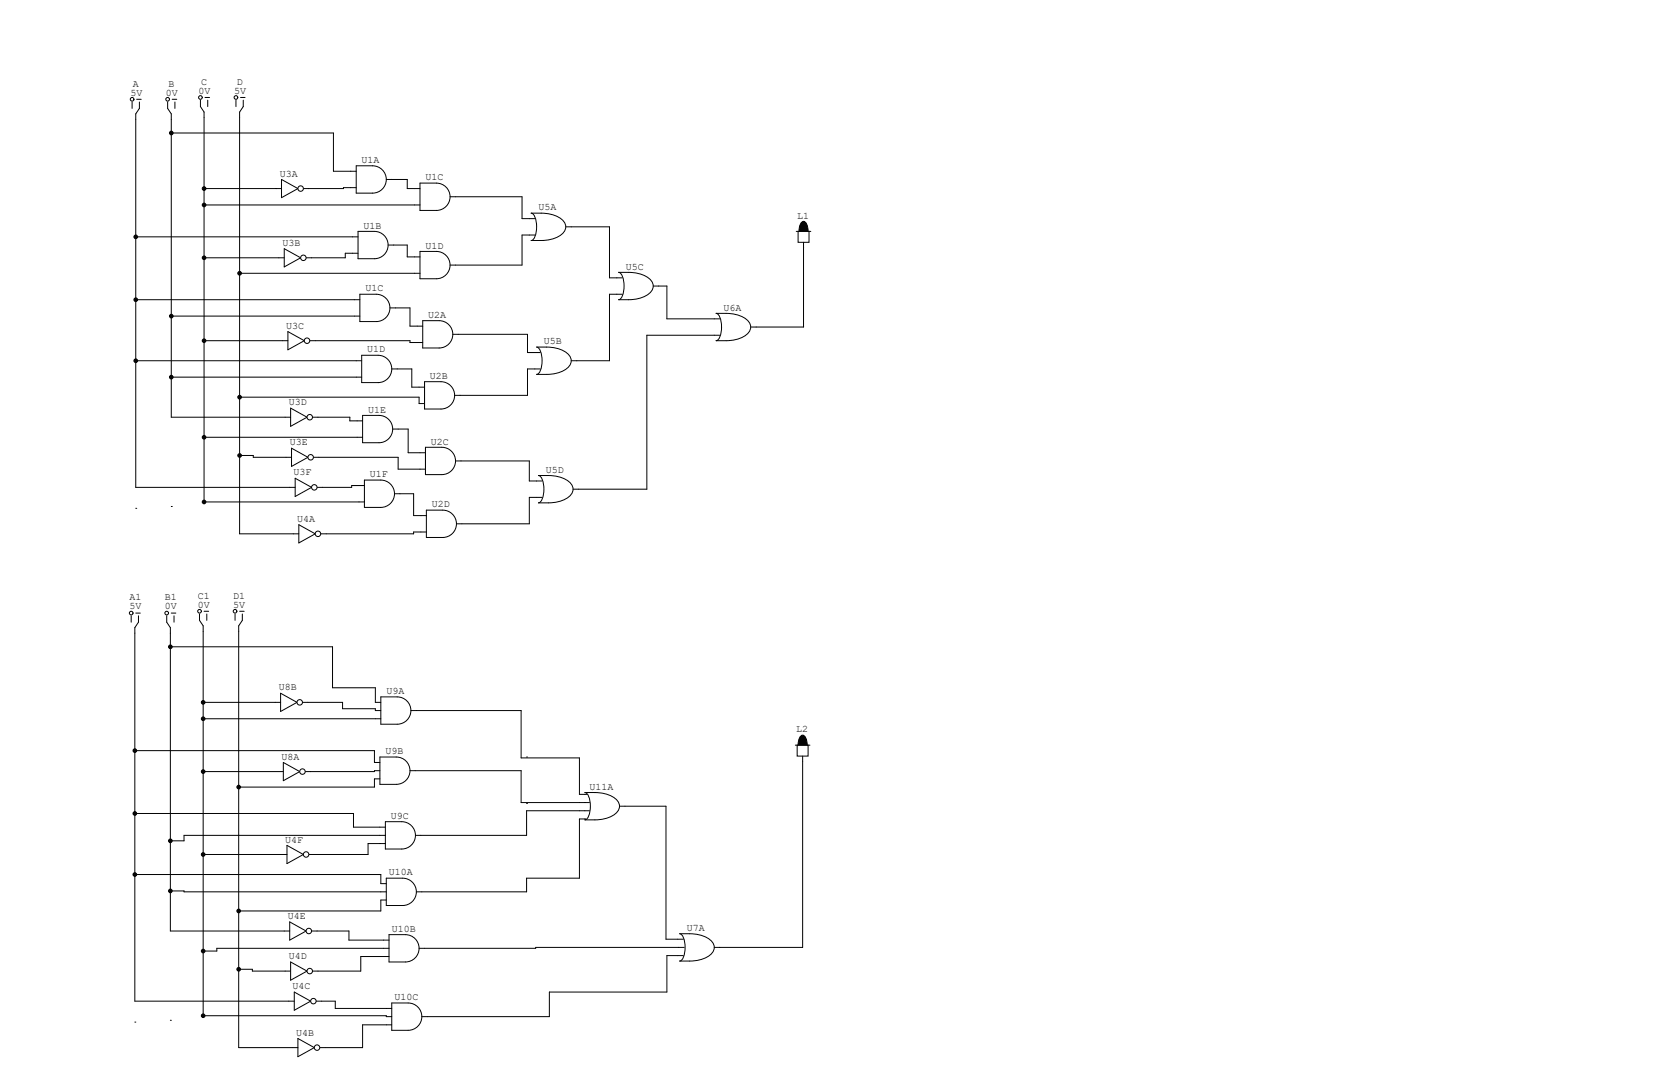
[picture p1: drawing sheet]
<svg xmlns="http://www.w3.org/2000/svg" width="432mm" height="279mm" viewBox="0 0 432 279" stroke-linecap="round" stroke-linejoin="round" font-family="sans-serif">
<g fill="none" stroke="#000" stroke-width=".26">
<path d="M34.4 26.5v1.7M35.5 25.8h1.2M36.3 26.5v1.7l-1 1.4v1.4M43.6 26.5v1.7l1 1.4v1.4M44.8 25.8h1.2M45.5 26.5v1.7M52.1 26.1v1.6l1 1.4v1.5M53.3 25.4h1.2M54 26.1v1.6M61.4 26.1v1.6M62.6 25.4h1.1M63.3 26.1v1.6l-1 1.4v1.5"/>
<path d="M35.3 159.5h1.2M44.6 159.5h1.1M51.9 159.7v1.7l.9 1.4v1.4M53.1 159h1.2M53.8 159.7v1.7M61.1 159.7v1.7M62.3 159h1.2M63 159.7v1.7l-.9 1.4v1.4M34.1 160.2v1.7M36 160.2v1.7l-.9 1.4v1.4M43.4 160.2v1.7l.9 1.4v1.4M45.3 160.2v1.7"/>
<path d="M71.6 182.7h1.4M73 180.3l4.3 2.4-4.3 2.4zM78.7 182.7h1.4M97.4 198.4h1.4M97.6 182.7h1.5M97.6 184.9h1.5M97.6 187h1.5M98.8 196.9h4.3a3.6 3.6 0 0 1 3.5 3.6 3.6 3.6 0 0 1-3.5 3.5h-4.3zM99.1 181.3h4.2a3.6 3.6 0 0 1 3.6 3.6 3.6 3.6 0 0 1-3.6 3.5h-4.2zM106.9 184.9h1.4M97.4 200.5h1.4M97.4 202.6h1.4"/>
<path d="M98.8 215.2h1.4M98.8 217.3h1.4M98.8 219.5h1.4M100.2 213.8h4.3a3.6 3.6 0 0 1 3.6 3.5 3.6 3.6 0 0 1-3.6 3.6h-4.3zM106.6 200.5h1.5M108.1 217.3h1.4M150.7 206.7h1.9M150.7 208.8h2.6M150.7 210.9h2.6M150.7 213.1h1.7M152.1 206.2a14.2 14.2 0 0 1 6.8 .8 2.79 2.79 0 0 1 1.8 4 7.1 7.1 0 0 1-6 2.3h-2.6a2.71 2.71 0 0 0 1.4-2.7l-.1-2.4a2.31 2.31 0 0 0-1.3-2zM161.1 209.7h1.5"/>
<path d="M99.1 229.9h1.4M99.1 232h1.4M99.1 234.1h1.4M100.5 228.5h4.2a3.6 3.6 0 0 1 3.6 3.5 3.6 3.6 0 0 1-3.6 3.6h-4.2zM108.3 232h1.4M99.8 244.6h1.4M99.8 246.7h1.4M99.8 248.8h1.4M101.2 243.1l4.3 .1a3.6 3.6 0 0 1 3.5 3.5 3.6 3.6 0 0 1-3.5 3.6h-4.3zM109 246.7h1.4M176.3 244.3h1.4M176.3 248.6h1.4"/>
<path d="M176.6 246.5h1.4M176.8 242.9a14.3 14.3 0 0 1 6.7 .8 2.79 2.79 0 0 1 1.9 4 7.1 7.1 0 0 1-6 2.3h-2.6a2.7 2.7 0 0 0 1.4-2.7l-.1-2.4a2.31 2.31 0 0 0-1.3-2zM185.8 246.5h1.4M100.5 262.3h1.4M100.5 264.5h1.4M100.5 266.6h1.4M101.9 260.9h4.3a3.6 3.6 0 0 1 3.5 3.6 3.6 3.6 0 0 1-3.5 3.5h-4.3zM109.7 264.5h1.4"/>
<circle cx="34.4" cy="25.8" r=".48"/>
<circle cx="43.6" cy="25.8" r=".48"/>
<circle cx="52.1" cy="25.4" r=".48"/>
<circle cx="61.4" cy="25.4" r=".48"/>
<circle cx="34.1" cy="159.5" r=".48"/>
<circle cx="43.4" cy="159.5" r=".48"/>
<circle cx="51.9" cy="159" r=".48"/>
<circle cx="61.1" cy="159" r=".48"/>
</g>
<circle cx="78" cy="182.7" r=".71" fill="#fff" stroke="#000" stroke-width=".26"/>
<path d="M73.7 198.4l4.3 2.3-4.3 2.4zM72.3 200.7h1.4M79.4 200.7h1.4" fill="none" stroke="#000" stroke-width=".26"/>
<circle cx="78.7" cy="200.7" r=".71" fill="#fff" stroke="#000" stroke-width=".26"/>
<path d="M74.6 219.9l4.3 2.4-4.3 2.4zM73.2 222.3h1.4M80.3 222.3h1.5" fill="none" stroke="#000" stroke-width=".26"/>
<circle cx="79.6" cy="222.3" r=".71" fill="#fff" stroke="#000" stroke-width=".26"/>
<path d="M75.4 239.8l4.2 2.4-4.2 2.4zM73.9 242.2h1.5M81 242.2h1.5" fill="none" stroke="#000" stroke-width=".26"/>
<circle cx="80.3" cy="242.2" r=".71" fill="#fff" stroke="#000" stroke-width=".26"/>
<path d="M74.2 252.6h1.4M75.6 250.3l4.3 2.3-4.3 2.4zM81.3 252.6h1.4" fill="none" stroke="#000" stroke-width=".26"/>
<circle cx="80.6" cy="252.6" r=".71" fill="#fff" stroke="#000" stroke-width=".26"/>
<path d="M76.5 258.1l4.3 2.4-4.3 2.3zM75.1 260.5h1.4M82.2 260.5h1.5" fill="none" stroke="#000" stroke-width=".26"/>
<circle cx="81.5" cy="260.4" r=".71" fill="#fff" stroke="#000" stroke-width=".26"/>
<path d="M76.1 272.5h1.4M77.5 270.2l4.3 2.3-4.3 2.4zM83.2 272.5h1.4" fill="none" stroke="#000" stroke-width=".26"/>
<circle cx="82.5" cy="272.5" r=".71" fill="#fff" stroke="#000" stroke-width=".26"/>
<path d="M208.2 191.6a.68 .68 0 0 1 1.2 0 4.3 4.3 0 0 1-.3 4.8 .85 .85 0 0 1-1.2-.7l-.3-1.8 .2-1.4z" fill-rule="evenodd" fill="#000" stroke="#000" stroke-width=".26"/>
<path d="M207.4 193.9h2.8v2.8h-2.8z" fill-rule="evenodd" fill="#fff" stroke="#000" stroke-width=".26"/>
<path d="M206.9 193.9h3.8M208.8 196.7v1.4" fill="none" stroke="#000" stroke-width=".26"/>
<path d="M208.4 57.9a.68 .68 0 0 1 1.2 0 4.3 4.3 0 0 1-.3 4.8 .85 .85 0 0 1-1.1-.7l-.4-1.8 .2-1.3z" fill-rule="evenodd" fill="#000" stroke="#000" stroke-width=".26"/>
<path d="M207.6 60.2h2.8v2.8h-2.8z" fill-rule="evenodd" fill="#fff" stroke="#000" stroke-width=".26"/>
<g fill="none" stroke="#000" stroke-width=".26">
<path d="M137.7 56.9h1.4M138.2 55.5a11.8 11.8 0 0 1 7.5 1.2 2.5 2.5 0 0 1 1.5 2.3 2.5 2.5 0 0 1-1.5 2.3 11.8 11.8 0 0 1-7.5 1.3 2.71 2.71 0 0 0 1.3-2.8l-.1-2.4a2.3 2.3 0 0 0-1.2-1.9zM147.2 59h1.4M137.7 61.1h1.4M160.4 72.3h1.5M160.4 76.5h1.5M163.5 70.9h-2.6a2.71 2.71 0 0 1 1.4 2.7l-.1 2.4a2.3 2.3 0 0 1-1.3 2h2.6M163.5 70.9a6.5 6.5 0 0 1 6.3 2.9 2.95 2.95 0 0 1-2.2 3.3 9.9 9.9 0 0 1-4.1 .9M169.9 74.4h1.4M207.1 60.2h3.8M209 63v1.5M139.1 91.7h1.4"/>
<path d="M139.1 96h1.4M139.6 90.3a2.71 2.71 0 0 1 1.4 2.7l-.1 2.4a2.3 2.3 0 0 1-1.3 2 11.8 11.8 0 0 0 7.5-1.3 2.49 2.49 0 0 0 1.5-2.3 2.49 2.49 0 0 0-1.5-2.2 8.9 8.9 0 0 0-4.9-1.3M139.6 90.3h2.6M148.6 93.8h1.4M185.8 82.9h1.4M185.8 87.2h1.4M186.3 81.5a14.2 14.2 0 0 1 6.7 .9 2.79 2.79 0 0 1 1.9 3.9 7.1 7.1 0 0 1-6 2.3h-2.6a2.71 2.71 0 0 0 1.4-2.7l-.2-2.4a2.31 2.31 0 0 0-1.2-2zM195.3 85.1h1.4M76.3 138.9h1.4M77.7 136.5l4.3 2.4-4.3 2.3zM83.4 138.9h1.4M139.6 125.1h1.4"/>
<path d="M139.6 129.4h1.4M140.1 123.7a14.3 14.3 0 0 1 6.7 .8 2.79 2.79 0 0 1 1.9 4 7.1 7.1 0 0 1-6 2.3h-2.6a2.71 2.71 0 0 0 1.3-2.7l-.1-2.4a2.31 2.31 0 0 0-1.2-2zM149.1 127.3h1.4"/>
</g>
<circle cx="82.7" cy="138.9" r=".71" fill="#fff" stroke="#000" stroke-width=".26"/>
<path d="M75.4 126.8h1.4M76.8 124.4l4.2 2.4-4.2 2.4zM82.5 126.8h1.4" fill="none" stroke="#000" stroke-width=".26"/>
<circle cx="81.8" cy="126.8" r=".71" fill="#fff" stroke="#000" stroke-width=".26"/>
<path d="M74.4 119h1.4M75.8 116.6l4.3 2.4-4.3 2.3zM81.5 119h1.4" fill="none" stroke="#000" stroke-width=".26"/>
<circle cx="80.8" cy="119" r=".71" fill="#fff" stroke="#000" stroke-width=".26"/>
<path d="M74.2 108.5h1.4M75.6 106.2l4.3 2.3-4.3 2.4zM81.3 108.5h1.4" fill="none" stroke="#000" stroke-width=".26"/>
<circle cx="80.6" cy="108.5" r=".71" fill="#fff" stroke="#000" stroke-width=".26"/>
<path d="M73.5 88.6h1.4M74.9 86.3l4.3 2.3-4.3 2.4zM80.6 88.6h1.4" fill="none" stroke="#000" stroke-width=".26"/>
<circle cx="79.9" cy="88.6" r=".71" fill="#fff" stroke="#000" stroke-width=".26"/>
<path d="M72.5 67.1h1.4M73.9 64.7l4.3 2.4-4.3 2.3zM79.6 67.1h1.4" fill="none" stroke="#000" stroke-width=".26"/>
<circle cx="78.9" cy="67.1" r=".71" fill="#fff" stroke="#000" stroke-width=".26"/>
<path d="M71.8 49.1h1.4M73.2 46.7l4.3 2.4-4.3 2.3zM78.9 49.1h1.4" fill="none" stroke="#000" stroke-width=".26"/>
<circle cx="78.2" cy="49.1" r=".71" fill="#fff" stroke="#000" stroke-width=".26"/>
<g fill="none" stroke="#000" stroke-width=".26">
<path d="M35.3 31v95.8h40.1M44.6 34.6h42.1v10h6M44.6 31v77.5h29.6M53.1 30.6v100.5M62.3 30.6v108.3h14M53.1 49.1h18.7M53.1 53.3h56.1M92.7 48.8h-3.4v.3h-9M96.9 43.1h-4.2v7.1h4.2M96.9 43.1a3.6 3.6 0 0 1 3.6 3.6 3.6 3.6 0 0 1-3.6 3.5M100.5 46.7h5.4v2.4h3.3M109.2 47.6h4.3a3.6 3.6 0 0 1 3.6 3.6 3.6 3.6 0 0 1-3.6 3.5h-4.3z"/>
<path d="M117.1 51.2h18.7v5.7h1.9M148.6 59h9.9v13.3h1.9M35.3 61.6h57.8M35.3 78h58.3M53.1 67.1h19.4M62.3 71.1h46.9M93.1 60.2h4.3a3.6 3.6 0 0 1 3.6 3.6 3.6 3.6 0 0 1-3.6 3.5h-4.3zM93.1 65.9h-3.3v1.2h-8.8M93.6 76.5h4.3a3.6 3.6 0 0 1 3.5 3.6 3.6 3.6 0 0 1-3.5 3.6h-4.3zM101 63.7h4.9v3.1h3.3M109.2 65.4h4.3a3.6 3.6 0 0 1 3.6 3.6 3.6 3.6 0 0 1-3.6 3.5h-4.3zM137.7 61.1h-1.9v7.9h-18.7"/>
<path d="M160.4 76.5h-1.9v17.3h-8.5M171.3 74.4h2.2v8.5h12.3M209 64.5v20.6h-12.3M35.3 93.8h58.8M44.6 82.2h49M44.6 98.1h49.5M53.1 88.6h20.4M82 88.6h24.6v.5h3.4M94.1 92.4h4.2a3.6 3.6 0 0 1 3.6 3.6 3.6 3.6 0 0 1-3.6 3.5h-4.2zM101.4 80.1h5.2v4.7h3.4M101.9 96h5.2v4.7h3.3M110 83.4h4.2a3.6 3.6 0 0 1 3.6 3.6 3.6 3.6 0 0 1-3.6 3.5h-4.2z"/>
<path d="M110.4 99.3h4.3a3.6 3.6 0 0 1 3.6 3.6 3.6 3.6 0 0 1-3.6 3.5h-4.3zM117.8 87h19.4v4.7h1.9M139.1 96h-1.9v6.9h-18.9M185.8 87.2h-17.5v40.1h-17.8M53.1 113.8h41.2M62.3 103.3h46.7v1.7h1.4M62.3 118.5h3.6v.5h8.5M82.7 108.5h8.3v1h3.3M82.9 119h20.7v3h7.1M94.3 108.1h4.3a3.6 3.6 0 0 1 3.5 3.5 3.6 3.6 0 0 1-3.5 3.6h-4.3zM102.1 111.6h4.1v6.2h4.5M110.7 116.4h4.2a3.6 3.6 0 0 1 3.6 3.5 3.6 3.6 0 0 1-3.6 3.6h-4.2z"/>
<path d="M118.5 119.9h19.2v5.2h1.9M35.3 132.2h.1M44.6 131.8h.1M53.1 130.6h41.7M94.8 124.9h4.3a3.6 3.6 0 0 1 3.5 3.5 3.6 3.6 0 0 1-3.5 3.6h-4.3zM94.8 126.3h-3.3v.5h-7.6M102.6 128.4h5v5.7h3.3M110.9 132.7h4.3a3.6 3.6 0 0 1 3.5 3.6 3.6 3.6 0 0 1-3.5 3.5h-4.3zM110.9 138.4h-3.3v.5h-22.8M139.6 129.4h-1.9v6.9h-19M35.1 164.7v95.8h40M44.3 168.3h42.2v10.6h11.1v3.8"/>
<path d="M44.3 164.7v77.5h29.6M52.8 164.2v100.5M62.1 164.2v108.3h14M35.1 195.3h62.3v3.1M52.8 187h44.8M52.8 182.7h18.8M80.1 182.7h9v1.7h8.5v.5M108.3 184.9h27.3v12.3h15.1v9.5M137 196.9h.2M208.8 198.1v48.4h-21.6M35.1 211.6h56.9v3.6h6.8M52.8 200.7h19.5"/>
<path d="M97.4 202.6v2.2h-35.3M97.4 200.5v.2h-16.6M98.8 217.3h-50.9v1.4h-3.6M98.8 219.5h-3.1v2.8h-13.9M108.1 200.5h27.5v8.3h15.1M137 209h.2M150.7 210.9h-13.7v6.4h-27.5M150.7 213.1v15.4h-13.7v3.5h-27.3M162.6 209.7h10.6v34.6h3.1M35.1 227.5h64v2.4M44.3 231.8h3.6v.2h51.2M52.8 222.3h20.4"/>
<path d="M99.1 234.1v2.9h-37M62.1 252.2h3.5v.4h8.6M82.5 242.2h8.3v2.4h9M99.8 248.8h-6v3.8h-11.1M99.8 246.7h-43.4v.7h-3.6M176.3 248.6h-2.8v9.5h-30.6v6.4h-31.8M176.6 246.5h-37.3v.2h-28.9M35.1 265.9h.1M44.3 265.4h.1M52.8 264.2h47.7v.3M83.7 260.5h3.5v1.8h13.3M100.5 266.6h-6.2v5.9h-9.7"/>
</g>
<g fill="#000" stroke="#000" stroke-width=".26">
<circle cx="44.6" cy="34.6" r=".47"/>
<circle cx="53.1" cy="49.1" r=".47"/>
<circle cx="53.1" cy="53.3" r=".47"/>
<circle cx="35.3" cy="61.6" r=".47"/>
<circle cx="35.3" cy="78" r=".47"/>
<circle cx="53.1" cy="67.1" r=".47"/>
<circle cx="62.3" cy="71.1" r=".47"/>
<circle cx="35.3" cy="93.8" r=".47"/>
<circle cx="44.6" cy="98.1" r=".47"/>
<circle cx="44.6" cy="82.2" r=".47"/>
<circle cx="53.1" cy="88.6" r=".47"/>
<circle cx="53.1" cy="113.8" r=".47"/>
<circle cx="62.3" cy="103.3" r=".47"/>
<circle cx="62.3" cy="118.5" r=".47"/>
<circle cx="53.1" cy="130.6" r=".47"/>
<circle cx="44.3" cy="168.3" r=".47"/>
<circle cx="35.1" cy="195.3" r=".47"/>
<circle cx="52.8" cy="182.7" r=".47"/>
<circle cx="52.8" cy="187" r=".47"/>
<circle cx="35.1" cy="211.6" r=".47"/>
<circle cx="44.3" cy="218.7" r=".47"/>
<circle cx="52.8" cy="200.7" r=".47"/>
<circle cx="62.1" cy="204.8" r=".47"/>
<circle cx="35.1" cy="227.5" r=".47"/>
<circle cx="44.3" cy="231.8" r=".47"/>
<circle cx="52.8" cy="222.3" r=".47"/>
<circle cx="62.1" cy="237" r=".47"/>
<circle cx="52.8" cy="247.4" r=".47"/>
<circle cx="62.1" cy="252.2" r=".47"/>
<circle cx="52.8" cy="264.2" r=".47"/>
</g>
<g font-size="2.6">
<text x="34.6" y="22.5">A</text>
<text x="43.9" y="22.5">B</text>
<text x="52.4" y="22">C</text>
<text x="61.6" y="22">D</text>
<text x="33.9" y="24.9">5V</text>
<text x="43.1" y="24.9">0V</text>
<text x="51.6" y="24.4">0V</text>
<text x="60.9" y="24.4">5V</text>
<text x="72.8" y="46">U3A</text>
<text x="94.1" y="42.4">U1A</text>
<text x="110.7" y="46.9">U1C</text>
<text x="94.6" y="59.5">U1B</text>
<text x="140" y="54.7">U5A</text>
<text x="207.3" y="56.9">L1</text>
<text x="73.4" y="64">U3B</text>
<text x="110.7" y="64.7">U1D</text>
<text x="162.8" y="70.1">U5C</text>
<text x="95" y="75.8">U1C</text>
<text x="111.4" y="82.7">U2A</text>
<text x="188.2" y="80.8">U6A</text>
<text x="74.4" y="85.6">U3C</text>
<text x="141.5" y="89.6">U5B</text>
<text x="95.5" y="91.7">U1D</text>
<text x="111.8" y="98.6">U2B</text>
<text x="75.1" y="105.5">U3D</text>
<text x="95.8" y="107.4">U1E</text>
<text x="75.4" y="115.9">U3E</text>
<text x="112.1" y="115.7">U2C</text>
<text x="76.3" y="123.7">U3F</text>
<text x="96.2" y="124.2">U1F</text>
<text x="141.9" y="123">U5D</text>
<text x="112.3" y="132">U2D</text>
<text x="77.3" y="135.8">U4A</text>
<text x="51.4" y="155.7">C1</text>
<text x="60.7" y="155.7">D1</text>
<text x="33.7" y="156.2">A1</text>
<text x="33.7" y="158.5">5V</text>
<text x="42.9" y="156.2">B1</text>
<text x="42.9" y="158.5">0V</text>
<text x="51.4" y="158.1">0V</text>
<text x="60.7" y="158.1">5V</text>
<text x="72.5" y="179.6">U8B</text>
<text x="100.5" y="180.6">U9A</text>
<text x="207.1" y="190.5">L2</text>
<text x="73.2" y="197.7">U8A</text>
<text x="100.2" y="196.2">U9B</text>
<text x="153.3" y="205.4">U11A</text>
<text x="101.7" y="213.1">U9C</text>
<text x="74.2" y="219.2">U4F</text>
<text x="101.2" y="227.8">U10A</text>
<text x="74.9" y="239.1">U4E</text>
<text x="101.9" y="242.4">U10B</text>
<text x="178.7" y="242.2">U7A</text>
<text x="75.1" y="249.6">U4D</text>
<text x="76.1" y="257.3">U4C</text>
<text x="102.6" y="260.2">U10C</text>
<text x="77" y="269.5">U4B</text>
</g>
</svg>
